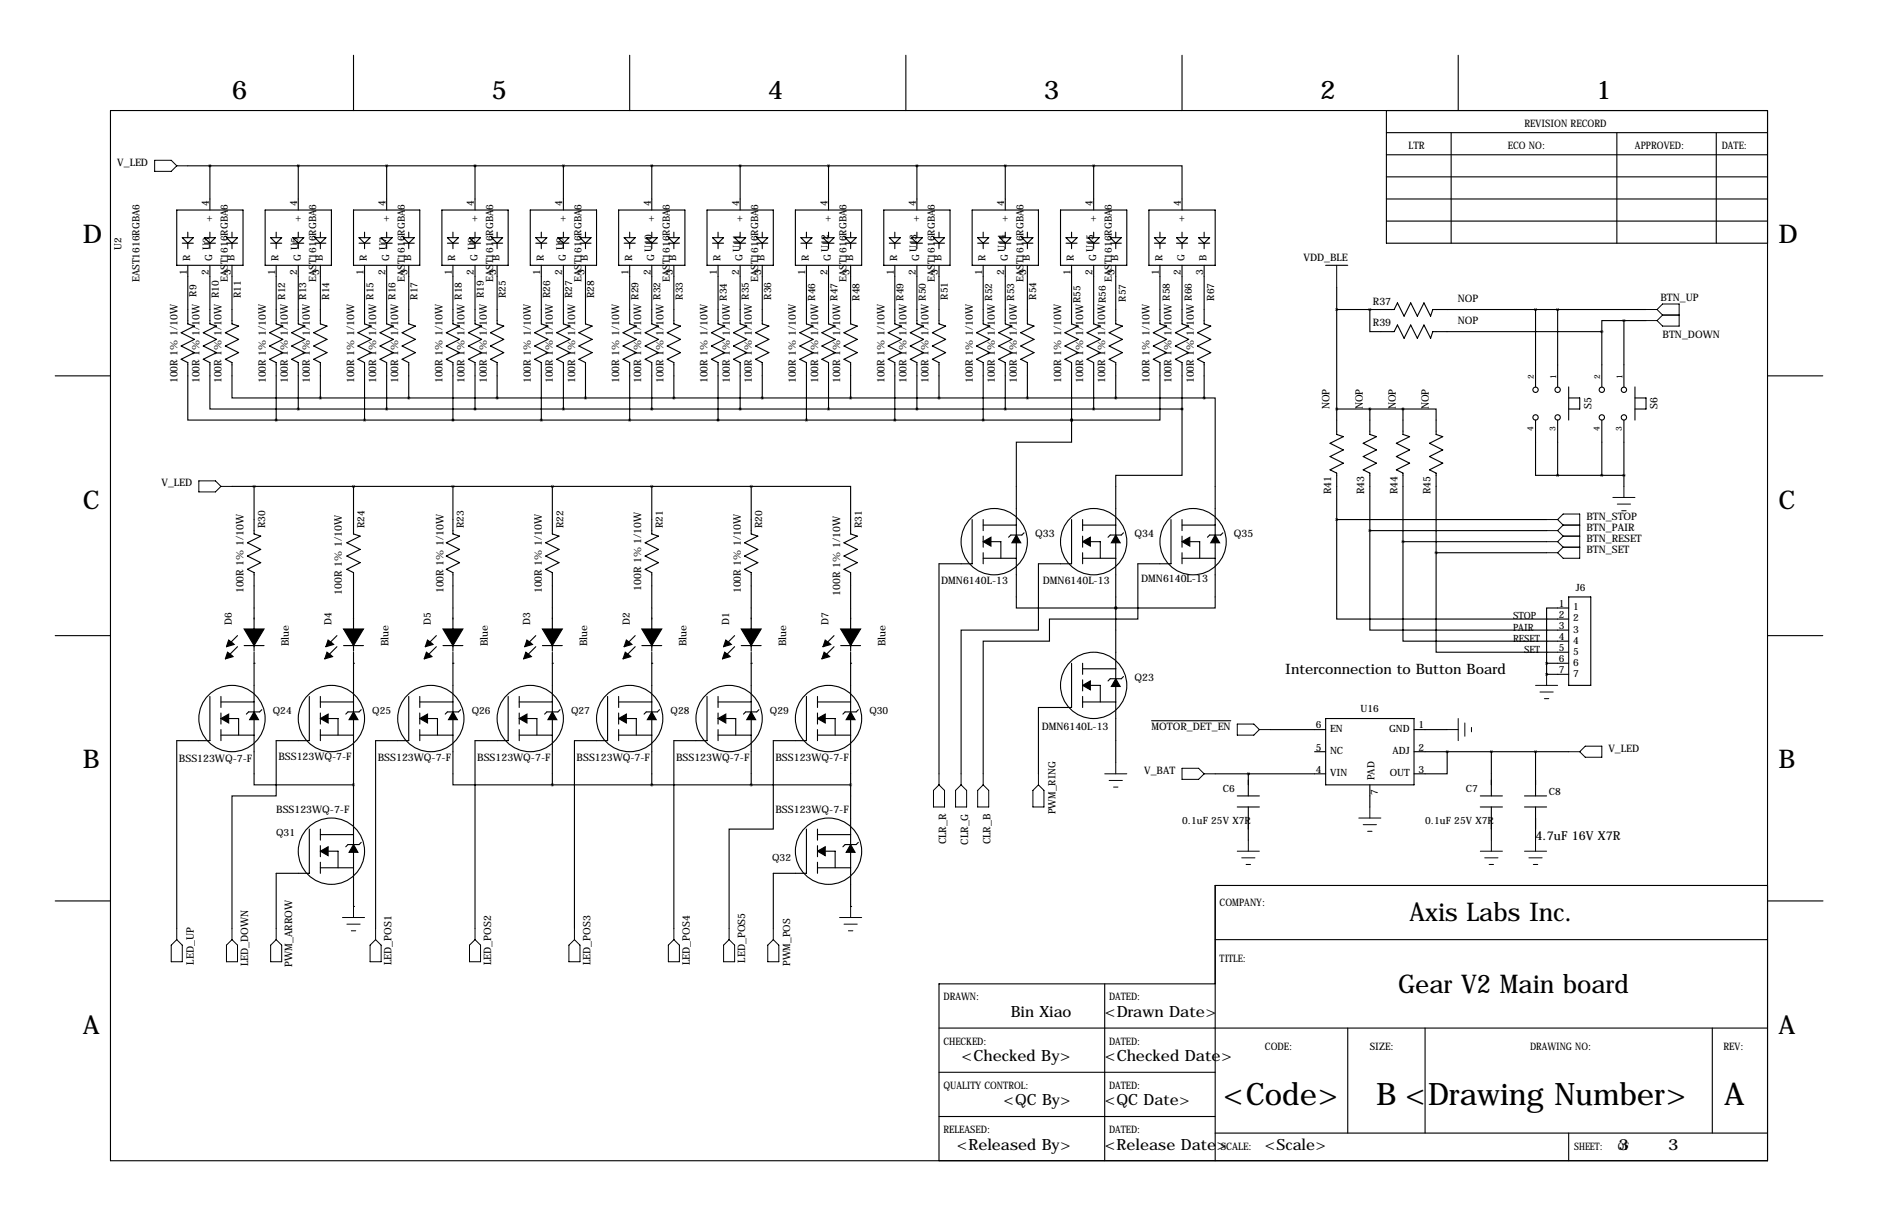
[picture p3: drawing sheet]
<svg xmlns="http://www.w3.org/2000/svg" width="432mm" height="279mm" viewBox="0 0 432 279" stroke-linecap="round" stroke-linejoin="round" font-family="sans-serif">
<g fill="none" stroke="#000" stroke-width=".25">
<path d="M81.3 12.7v12.7M144.8 12.7v12.7M208.3 12.7v12.7M271.8 12.7v12.7M335.3 12.7v12.7M25.4 25.4h381v241.3h-381zM43.2 38.1h208.3M48.3 38.1v10.2M68.6 38.1v10.2M88.9 38.1v10.2M109.2 38.1v10.2M129.5 38.1v10.2"/>
<path d="M149.9 38.1v10.2M170.2 38.1v10.2M190.5 38.1v10.2M210.8 38.1v10.2M231.1 38.1v10.2M251.5 38.1h20.3v10.2M251.5 38.1v10.2M318.8 30.5h87.6M318.8 35.6h87.6M318.8 25.4v30.5h87.6M333.7 30.5v25.4M371.8 30.5v25.4"/>
<path d="M394.6 30.5v25.4M40.6 48.3h15.3v12.7h-15.3zM41.9 55.9h2.5M41.9 54.6h2.5l-1.2 1.3zM43.2 53.3v1.3M43.2 55.9v1.3M47 55.9h2.5M47 54.6h2.5l-1.2 1.3zM48.3 53.3v1.3M48.3 55.9v1.3M52.1 55.9h2.5M52.1 54.6h2.5l-1.3 1.3z"/>
<path d="M53.3 53.3v1.3M53.3 55.9v1.3M61 48.3h15.2v12.7h-15.2zM62.2 55.9h2.6M62.2 54.6h2.6l-1.3 1.3zM63.5 53.3v1.3M63.5 55.9v1.3M67.3 55.9h2.5M67.3 54.6h2.5l-1.2 1.3zM68.6 53.3v1.3M68.6 55.9v1.3M72.4 55.9h2.5"/>
<path d="M72.4 54.6h2.5l-1.2 1.3zM73.7 53.3v1.3M73.7 55.9v1.3M81.3 48.3h15.2v12.7h-15.2zM82.5 55.9h2.6M82.5 54.6h2.6l-1.3 1.3zM83.8 53.3v1.3M83.8 55.9v1.3M87.6 55.9h2.6M87.6 54.6h2.6l-1.3 1.3zM88.9 53.3v1.3M88.9 55.9v1.3"/>
<path d="M92.7 55.9h2.5M92.7 54.6h2.5l-1.2 1.3zM94 53.3v1.3M94 55.9v1.3M101.6 48.3h15.2v12.7h-15.2zM102.9 55.9h2.5M102.9 54.6h2.5l-1.3 1.3zM104.1 53.3v1.3M104.1 55.9v1.3M107.9 55.9h2.6M107.9 54.6h2.6l-1.3 1.3zM109.2 53.3v1.3"/>
<path d="M109.2 55.9v1.3M113 55.9h2.6M113 54.6h2.6l-1.3 1.3zM114.3 53.3v1.3M114.3 55.9v1.3M121.9 48.3h15.3v12.7h-15.3zM123.2 55.9h2.5M123.2 54.6h2.5l-1.2 1.3zM124.5 53.3v1.3M124.5 55.9v1.3M128.3 55.9h2.5M128.3 54.6h2.5l-1.3 1.3z"/>
<path d="M129.5 53.3v1.3M129.5 55.9v1.3M133.3 55.9h2.6M133.3 54.6h2.6l-1.3 1.3zM134.6 53.3v1.3M134.6 55.9v1.3M142.2 48.3h15.3v12.7h-15.3zM143.5 55.9h2.5M143.5 54.6h2.5l-1.2 1.3zM144.8 53.3v1.3M144.8 55.9v1.3M148.6 55.9h2.5"/>
<path d="M148.6 54.6h2.5l-1.2 1.3zM149.9 53.3v1.3M149.9 55.9v1.3M153.7 55.9h2.5M153.7 54.6h2.5l-1.3 1.3zM154.9 53.3v1.3M154.9 55.9v1.3M162.6 48.3h15.2v12.7h-15.2zM163.8 55.9h2.6M163.8 54.6h2.6l-1.3 1.3zM165.1 53.3v1.3M165.1 55.9v1.3"/>
<path d="M168.9 55.9h2.5M168.9 54.6h2.5l-1.2 1.3zM170.2 53.3v1.3M170.2 55.9v1.3M174 55.9h2.5M174 54.6h2.5l-1.2 1.3zM175.3 53.3v1.3M175.3 55.9v1.3M182.9 48.3h15.2v12.7h-15.2zM184.1 55.9h2.6M184.1 54.6h2.6l-1.3 1.3zM185.4 53.3v1.3"/>
<path d="M185.4 55.9v1.3M189.2 55.9h2.6M189.2 54.6h2.6l-1.3 1.3zM190.5 53.3v1.3M190.5 55.9v1.3M194.3 55.9h2.5M194.3 54.6h2.5l-1.2 1.3zM195.6 53.3v1.3M195.6 55.9v1.3M203.2 48.3h15.2v12.7h-15.2zM204.5 55.9h2.5M204.5 54.6h2.5l-1.3 1.3z"/>
<path d="M205.7 53.3v1.3M205.7 55.9v1.3M209.5 55.9h2.6M209.5 54.6h2.6l-1.3 1.3zM210.8 53.3v1.3M210.8 55.9v1.3M214.6 55.9h2.6M214.6 54.6h2.6l-1.3 1.3zM215.9 53.3v1.3M215.9 55.9v1.3M223.5 48.3h15.3v12.7h-15.3zM224.8 55.9h2.5"/>
<path d="M224.8 54.6h2.5l-1.2 1.3zM226.1 53.3v1.3M226.1 55.9v1.3M229.9 55.9h2.5M229.9 54.6h2.5l-1.3 1.3zM231.1 53.3v1.3M231.1 55.9v1.3M234.9 55.9h2.6M234.9 54.6h2.6l-1.3 1.3zM236.2 53.3v1.3M236.2 55.9v1.3M243.8 48.3h15.3v12.7h-15.3z"/>
<path d="M245.1 55.9h2.5M245.1 54.6h2.5l-1.2 1.3zM246.4 53.3v1.3M246.4 55.9v1.3M250.2 55.9h2.5M250.2 54.6h2.5l-1.2 1.3zM251.5 53.3v1.3M251.5 55.9v1.3M255.3 55.9h2.5M255.3 54.6h2.5l-1.3 1.3zM256.5 53.3v1.3M256.5 55.9v1.3"/>
<path d="M264.2 48.3h15.2v12.7h-15.2zM265.4 55.9h2.6M265.4 54.6h2.6l-1.3 1.3zM266.7 53.3v1.3M266.7 55.9v1.3M270.5 55.9h2.5M270.5 54.6h2.5l-1.2 1.3zM271.8 53.3v1.3M271.8 55.9v1.3M275.6 55.9h2.5M275.6 54.6h2.5l-1.2 1.3zM276.9 53.3v1.3"/>
<path d="M276.9 55.9v1.3M318.8 45.7h87.6M318.8 50.8h87.6M318.8 40.6h87.6M43.2 61v13.4l1.5 .5-3 1.6 3 1.5-3 1.5 3 1.5-3 1.5 1.5 .8v13.2h20.3M48.3 61v13.4l1.5 .5-3.1 1.6 3.1 1.5-3.1 1.5 3.1 1.5-3.1 1.5 1.6 .8v10.7h20.3M53.3 61v13.4l1.6 .5-3.1 1.6 3.1 1.5-3.1 1.5 3.1 1.5-3.1 1.5 1.5 .8v8.1h20.4M63.5 61v13.4l1.5 .5-3 1.6 3 1.5-3 1.5 3 1.5-3 1.5 1.5 .8v13.2M68.6 61v13.4l1.5 .5-3 1.6 3 1.5-3 1.5 3 1.5-3 1.5 1.5 .8v10.7M73.7 61v13.4l1.5 .5-3.1 1.6 3.1 1.5-3.1 1.5 3.1 1.5-3.1 1.5 1.6 .8v8.1M83.8 61v13.4l1.5 .5-3 1.6 3 1.5-3 1.5 3 1.5-3 1.5 1.5 .8v13.2M88.9 61v13.4l1.5 .5-3 1.6 3 1.5-3 1.5 3 1.5-3 1.5 1.5 .8v10.7"/>
<path d="M94 61v13.4l1.5 .5-3 1.6 3 1.5-3 1.5 3 1.5-3 1.5 1.5 .8v8.1M104.1 61v13.4l1.6 .5-3.1 1.6 3.1 1.5-3.1 1.5 3.1 1.5-3.1 1.5 1.5 .8v13.2M109.2 61v13.4l1.5 .5-3 1.6 3 1.5-3 1.5 3 1.5-3 1.5 1.5 .8v10.7M114.3 61v13.4l1.5 .5-3 1.6 3 1.5-3 1.5 3 1.5-3 1.5 1.5 .8v8.1M124.5 61v13.4l1.5 .5-3.1 1.6 3.1 1.5-3.1 1.5 3.1 1.5-3.1 1.5 1.6 .8v13.2M129.5 61v13.4l1.6 .5-3.1 1.6 3.1 1.5-3.1 1.5 3.1 1.5-3.1 1.5 1.5 .8v10.7M134.6 61v13.4l1.5 .5-3 1.6 3 1.5-3 1.5 3 1.5-3 1.5 1.5 .8v8.1M144.8 61v13.4l1.5 .5-3 1.6 3 1.5-3 1.5 3 1.5-3 1.5 1.5 .8v13.2M149.9 61v13.4l1.5 .5-3.1 1.6 3.1 1.5-3.1 1.5 3.1 1.5-3.1 1.5 1.6 .8v10.7M154.9 61v13.4l1.6 .5-3.1 1.6 3.1 1.5-3.1 1.5 3.1 1.5-3.1 1.5 1.5 .8v8.1M165.1 61v13.4l1.5 .5-3 1.6 3 1.5-3 1.5 3 1.5-3 1.5 1.5 .8v13.2M170.2 61v13.4l1.5 .5-3 1.6 3 1.5-3 1.5 3 1.5-3 1.5 1.5 .8v10.7"/>
<path d="M175.3 61v13.4l1.5 .5-3.1 1.6 3.1 1.5-3.1 1.5 3.1 1.5-3.1 1.5 1.6 .8v8.1M185.4 61v13.4l1.5 .5-3 1.6 3 1.5-3 1.5 3 1.5-3 1.5 1.5 .8v13.2M190.5 61v13.4l1.5 .5-3 1.6 3 1.5-3 1.5 3 1.5-3 1.5 1.5 .8v10.7M195.6 61v13.4l1.5 .5-3 1.6 3 1.5-3 1.5 3 1.5-3 1.5 1.5 .8v8.1M205.7 61v13.4l1.6 .5-3.1 1.6 3.1 1.5-3.1 1.5 3.1 1.5-3.1 1.5 1.5 .8v13.2M210.8 61v13.4l1.5 .5-3 1.6 3 1.5-3 1.5 3 1.5-3 1.5 1.5 .8v10.7M215.9 61v13.4l1.5 .5-3 1.6 3 1.5-3 1.5 3 1.5-3 1.5 1.5 .8v8.1M226.1 61v13.4l1.5 .5-3.1 1.6 3.1 1.5-3.1 1.5 3.1 1.5-3.1 1.5 1.6 .8v13.2M231.1 61v13.4l1.6 .5-3.1 1.6 3.1 1.5-3.1 1.5 3.1 1.5-3.1 1.5 1.5 .8v10.7M236.2 61v13.4l1.5 .5-3 1.6 3 1.5-3 1.5 3 1.5-3 1.5 1.5 .8v8.1M246.4 61v13.4l1.5 .5-3 1.6 3 1.5-3 1.5 3 1.5-3 1.5 1.5 .8v13.2M251.5 61v13.4l1.5 .5-3.1 1.6 3.1 1.5-3.1 1.5 3.1 1.5-3.1 1.5 1.6 .8v10.7"/>
<path d="M256.5 61v13.4l1.6 .5-3.1 1.6 3.1 1.5-3.1 1.5 3.1 1.5-3.1 1.5 1.5 .8v8.1M266.7 61v13.4l1.5 .5-3 1.6 3 1.5-3 1.5 3 1.5-3 1.5 1.5 .8v13.2h-20.3M271.8 61v13.4l1.5 .5-3 1.6 3 1.5-3 1.5 3 1.5-3 1.5 1.5 .8v10.7M276.9 61v13.4l1.5 .5-3.1 1.6 3.1 1.5-3.1 1.5 3.1 1.5-3.1 1.5 1.6 .8v8.1M304.8 61h5.1M307.3 71.1h13.2l.8-1.5 1.5 3 1.6-3 1.5 3 1.5-3 1.5 3 .5-1.5h49.1M307.3 66v33.8l1.6 .5-3.1 1.6 3.1 1.5-3.1 1.5 3.1 1.5-3.1 1.5 1.5 .8v10.7M315 71.1v5.1h5.5l.8-1.5 1.5 3 1.6-3 1.5 3 1.5-3 1.5 3 .5-1.5h38.9M353.1 71.1v17.8M358.1 71.1v17.8M368.3 76.2v12.7M373.4 73.7h-5.1v2.5"/>
<path d="M373.4 73.7v15.2M373.4 73.7h5.1M12.7 86.4h12.7M63.5 96.5h182.9M68.6 94h203.2M73.7 91.4h203.2M246.4 96.5v5.1h-12.7v38.1h22.8M246.4 96.5h.1M271.8 94v15.2h-15.3v66.1M276.9 91.4h2.5v48.3h-22.9M307.3 94h15.3M315 94v5.8l1.5 .5-3.1 1.6 3.1 1.5-3.1 1.5 3.1 1.5-3.1 1.5 1.6 .8v13.2"/>
<path d="M322.6 94h7.6v5.8l1.5 .5-3 1.6 3 1.5-3 1.5 3 1.5-3 1.5 1.5 .8v18.3M322.6 94v5.8l1.5 .5-3 1.6 3 1.5-3 1.5 3 1.5-3 1.5 1.5 .8v15.8M353.1 96.5v12.7h5M358.1 96.5v12.7M360.7 88.9v7.6M360.7 91.4h2.5v2.6h-2.5M368.3 96.5v12.7M373.4 96.5v15.3M375.9 91.4h2.6v2.6h-2.6M375.9 88.9v7.6M406.4 86.4h12.7M53.3 111.8h119.4"/>
<path d="M58.4 111.8v10.9l1.5 .5-3 1.5 3 1.5-3 1.6 3 1.5-3 1.5 1.5 .8v18M81.3 111.8v10.9l1.5 .5-3 1.5 3 1.5-3 1.6 3 1.5-3 1.5 1.5 .8v18M104.1 111.8v10.9l1.6 .5-3.1 1.5 3.1 1.5-3.1 1.6 3.1 1.5-3.1 1.5 1.5 .8v18M127 111.8v10.9l1.5 .5-3 1.5 3 1.5-3 1.6 3 1.5-3 1.5 1.5 .8v18M149.9 111.8v10.9l1.5 .5-3.1 1.5 3.1 1.5-3.1 1.6 3.1 1.5-3.1 1.5 1.6 .8v18M172.7 111.8h22.9v10.9l1.5 .5-3 1.5 3 1.5-3 1.6 3 1.5-3 1.5 1.5 .8v18M172.7 111.8v10.9l1.5 .5-3 1.5 3 1.5-3 1.6 3 1.5-3 1.5 1.5 .8v18M223.5 119.4v10.1h-7.6v48.3M226.1 119.4v2.5M246.4 119.4v10.1h-7.6v15.3h-17.8v33M248.9 119.4v2.5M269.2 119.4v10.1h-7.6v12.7h-20.3v5.1h-15.2v30.5"/>
<path d="M271.8 119.4v2.5M307.3 119.4v22.8h53.4M307.3 119.4h48.3M358.1 109.2h15.3M226.1 123.2v2.5M226.1 127v2.5M226.1 128.3h7.6M226.1 120.7h7.6M227.8 124.5h2.3v3.8M235.5 122.4l-.6 .5h-2.5l-.5 .5M248.9 123.2v2.5M248.9 127v2.5"/>
<path d="M248.9 128.3h7.6M248.9 120.7h7.6M250.7 124.5h2.3v3.8M256.5 139.7h.1M258.3 122.4l-.5 .5h-2.5l-.5 .5M271.8 123.2v2.5M271.8 127v2.5M271.8 128.3h7.6M271.8 120.7h7.6M273.6 124.5h2.2v3.8M281.2 122.4l-.5 .5h-2.6l-.5 .5M315 121.9v22.9h45.7"/>
<path d="M315 121.9h40.6M322.6 124.5v22.8h38.1M322.6 124.5h33M330.2 127v22.9h30.5M330.2 127h25.4M360.7 139.7h-5.1v12.7M360.7 137.2h5.1v20.3h-5.1zM12.7 146h12.7M54.6 146l-2.5 2.6M54.6 148.6l-2.5 2.5M56.1 148.3h4.6M58.4 149.9v30.4h22.9"/>
<path d="M58.4 152.4h.1M77.5 146l-2.6 2.6M77.5 148.6l-2.6 2.5M79 148.3h4.6M81.3 152.4h.1M81.3 149.9v58.4M100.3 146l-2.5 2.6M100.3 148.6l-2.5 2.5M101.9 148.3h4.5M104.1 149.9v30.4h22.9M104.1 152.4h.1M123.2 146l-2.6 2.6"/>
<path d="M123.2 148.6l-2.6 2.5M124.7 148.3h4.6M127 152.4h.1M127 149.9v30.4M146 146l-2.5 2.6M146 148.6l-2.5 2.5M147.6 148.3h4.5M149.9 152.4h.1M149.9 149.9v30.4M168.9 146l-2.5 2.6M168.9 148.6l-2.5 2.5M170.4 148.3h4.6"/>
<path d="M172.7 152.4h.1M172.7 149.9v30.4M191.8 146l-2.6 2.6M191.8 148.6l-2.6 2.5M193.3 148.3h4.6M195.6 152.4h.1M195.6 149.9v58.4M246.4 152.4v10.2h-7.6v15.2M248.9 152.4v2.5M248.9 156.2v2.6M248.9 153.7h7.6M250.7 157.5h2.3v3.8"/>
<path d="M258.3 155.4l-.5 .6h-2.5l-.5 .5M355.6 154.9h.1M355.6 152.4h5.1M355.6 154.9h5.1M355.6 152.4v2.5M406.4 146h12.7M48.3 160v10.2h-7.7v43.2M50.8 161.3h7.6M50.8 160v2.6M50.8 163.8v2.6M50.8 167.6v2.6M50.8 168.9h7.6"/>
<path d="M52.6 165.1h2.3v3.8M60.2 163.1l-.5 .5h-2.6l-.5 .5M71.1 160v10.2h-7.6v12.7h-10.2v30.5M73.7 161.3h7.6M73.7 168.9h7.6M73.7 160v2.6M73.7 163.8v2.6M73.7 167.6v2.6M75.4 165.1h2.3v3.8M83.1 163.1l-.6 .5h-2.5l-.5 .5M94 160v10.2h-7.6v43.2M96.5 161.3h7.6"/>
<path d="M96.5 168.9h7.6M96.5 160v2.6M96.5 163.8v2.6M96.5 167.6v2.6M98.3 165.1h2.3v3.8M105.9 163.1l-.5 .5h-2.5l-.5 .5M116.8 160v10.2h-7.6v43.2M119.4 161.3h7.6M119.4 168.9h7.6M119.4 160v2.6M119.4 163.8v2.6M119.4 167.6v2.6"/>
<path d="M121.2 165.1h2.2v3.8M128.8 163.1l-.5 .5h-2.6l-.5 .5M139.7 160v10.2h-7.6v43.2M142.2 161.3h7.7M142.2 168.9h7.7M142.2 160v2.6M142.2 163.8v2.6M142.2 167.6v2.6M144 165.1h2.3v3.8M151.6 163.1l-.5 .5h-2.5l-.5 .5M162.6 160v10.2h-7.7v43.2M165.1 161.3h7.6"/>
<path d="M165.1 168.9h7.6M165.1 160v2.6M165.1 163.8v2.6M165.1 167.6v2.6M166.9 165.1h2.3v3.8M174.5 163.1l-.5 .5h-2.6l-.5 .5M185.4 160v10.2h-7.6v20.3h-10.2v22.9M188 161.3h7.6M188 168.9h7.6M188 160v2.6M188 163.8v2.6M188 167.6v2.6"/>
<path d="M189.7 165.1h2.3v3.8M197.4 163.1l-.6 .5h-2.5l-.5 .5M248.9 160v2.6M248.9 161.3h7.6M264.8 165.6h18.2M279.4 177.8h25.4M287 177.8h.1M287 177.8v5.1M292.1 167.6h12.7M302.3 172.7h2.5M304.8 165.1h20.3v15.2h-20.3zM325.1 167.6h7.6"/>
<path d="M325.1 172.7h35.6M332.7 172.7v5.1h-7.6M342.9 172.7v10.2M353.1 172.7v10.2M71.1 190.5v10.2h-7.6v12.7M73.7 190.5v2.5M73.7 194.3v2.5M73.7 198.1v2.6M73.7 199.4h7.6M73.7 191.8h7.6M75.4 195.6h2.3v3.8M83.1 193.5l-.6 .6h-2.5l-.5 .5"/>
<path d="M127 180.3h68.6M185.4 190.5v10.2h-7.6v12.7M188 190.5v2.5M188 194.3v2.5M188 198.1v2.6M188 199.4h7.6M188 191.8h7.6M189.7 195.6h2.3v3.8M197.4 193.5l-.6 .6h-2.5l-.5 .5M284.5 182.9h5.1M284.5 185.4h5.1M287 185.4v7.6"/>
<path d="M315 180.3v5.1M340.4 182.9h5M340.4 185.4h5M342.9 185.4v7.6M350.5 182.9h5.1M350.5 185.4h5.1M353.1 185.4v7.6M12.7 207h12.7M81.3 208.3h.1M195.6 208.3h.1M279.4 215.9h127M406.4 203.5h-127v63.2"/>
<path d="M406.5 207h12.7M215.9 236.2h190.5M254 226.1v40.6M279.4 226.1h-63.5v40.6M309.9 236.2v24.1M327.7 236.2v24.1M393.7 236.2v24.1M215.9 246.4h63.5M215.9 256.5h63.5M279.4 260.3h127M360.7 260.3v6.4"/>
<circle cx="353.1" cy="95.9" r=".61"/>
<circle cx="353.1" cy="89.6" r=".61"/>
<circle cx="358.1" cy="95.9" r=".61"/>
<circle cx="358.1" cy="89.6" r=".61"/>
<circle cx="368.3" cy="95.9" r=".61"/>
<circle cx="368.3" cy="89.6" r=".61"/>
<circle cx="373.4" cy="95.9" r=".61"/>
<circle cx="373.4" cy="89.6" r=".61"/>
<circle cx="228.6" cy="124.5" r="7.6"/>
<circle cx="251.5" cy="124.5" r="7.6"/>
<circle cx="274.3" cy="124.5" r="7.6"/>
<circle cx="251.5" cy="157.5" r="7.6"/>
<circle cx="53.3" cy="165.1" r="7.6"/>
<circle cx="76.2" cy="165.1" r="7.6"/>
<circle cx="99.1" cy="165.1" r="7.6"/>
<circle cx="121.9" cy="165.1" r="7.6"/>
<circle cx="144.8" cy="165.1" r="7.6"/>
<circle cx="167.6" cy="165.1" r="7.6"/>
<circle cx="190.5" cy="165.1" r="7.6"/>
<circle cx="76.2" cy="195.6" r="7.6"/>
<circle cx="190.5" cy="195.6" r="7.6"/>
</g>
<g fill="#000" stroke="#000" stroke-width=".25">
<path d="M226.1 124.5l1.7-1.1v2.1zM233.7 122.9l1 1.8h-2zM248.9 124.5l1.8-1.1v2.1zM256.5 122.9l1.1 1.8h-2.1zM271.8 124.5l1.8-1.1v2.1zM279.4 122.9l1 1.8h-2zM52.3 149.9l1.3 1-1.8 .5zM52.6 147.1l1.2 1-1.7 .5zM58.4 144.5h2.3l-2.3 3.8zM56.1 144.5h2.3v3.8zM75.2 149.9l1.3 1-1.8 .5zM75.4 147.1l1.3 1-1.8 .5z"/>
<path d="M81.3 144.5h2.3l-2.3 3.8zM79 144.5h2.3v3.8zM98 149.9l1.3 1-1.8 .5zM98.3 147.1l1.3 1-1.8 .5zM104.1 144.5h2.3l-2.3 3.8zM101.9 144.5h2.2v3.8zM120.9 149.9l1.3 1-1.8 .5zM121.2 147.1l1.2 1-1.8 .5zM127 144.5h2.3l-2.3 3.8zM124.7 144.5h2.3v3.8zM143.8 149.9l1.2 1-1.7 .5zM144 147.1l1.3 1-1.8 .5z"/>
<path d="M149.9 144.5h2.2l-2.2 3.8zM147.6 144.5h2.3v3.8zM166.6 149.9l1.3 1-1.8 .5zM166.9 147.1l1.2 1-1.7 .5zM172.7 144.5h2.3l-2.3 3.8zM170.4 144.5h2.3v3.8zM189.5 149.9l1.3 1-1.8 .5zM189.7 147.1l1.3 1-1.8 .5zM195.6 144.5h2.3l-2.3 3.8zM193.3 144.5h2.3v3.8zM248.9 157.5l1.8-1v2zM256.5 156l1.1 1.7h-2.1z"/>
<path d="M50.8 165.1l1.8-1v2zM58.4 163.6l1 1.8h-2zM73.7 165.1l1.7-1v2zM81.3 163.6l1 1.8h-2zM96.5 165.1l1.8-1v2zM104.1 163.6l1.1 1.8h-2.1zM119.4 165.1l1.8-1v2zM127 163.6l1 1.8h-2zM142.2 165.1l1.8-1v2zM149.9 163.6l1 1.8h-2.1zM165.1 165.1l1.8-1v2zM172.7 163.6l1 1.8h-2z"/>
<path d="M188 165.1l1.7-1v2zM195.6 163.6l1 1.8h-2zM73.7 195.6l1.7-1v2zM81.3 194.1l1 1.7h-2zM188 195.6l1.7-1v2zM195.6 194.1l1 1.7h-2z"/>
</g>
<g fill="none" stroke="#000" stroke-width=".23">
<path d="M35.6 36.8h3.8l1.2 1.3-1.2 1.3h-3.8zM40.6 38.1h2.6M307.3 61v5M378.5 73.7h2.5M378.5 71.1h2.5M381 71.1l1.3-1.3h3.8v5.1h-3.8l-1.3-1.2M381 71.1l1.3 1.3M382.3 72.4h3.8M382.3 72.4l-1.3 1.3M45.7 110.5h3.8l1.3 1.3-1.3 1.2h-3.8zM50.8 111.8h2.5M355.6 119.4h2.5"/>
<path d="M358.1 119.4l1.3 1.3M358.1 119.4l1.3-1.3h3.8v10.2h-3.8l-1.3-1.3M370.8 114.3h5.1M371.9 115.8h3M372.9 117.3h1M373.4 111.8v2.5M355.6 121.9h2.5M355.6 124.5h2.5M355.6 127h2.5M358.1 121.9l1.3 1.3M358.1 124.5l1.3 1.2M359.4 120.7h3.8"/>
<path d="M359.4 123.2h3.8M359.4 120.7l-1.3 1.2M359.4 125.7h3.8M359.4 123.2l-1.3 1.3M359.4 125.7l-1.3 1.3M353.1 157.5h5M354.1 159h3M355.6 154.9v2.6M215.9 177.8v2.5M221 177.8v2.5M226.1 177.8v2.5M238.8 177.8v2.5"/>
<path d="M254 177.8h5.1M255 179.3h3.1M256.5 175.3v2.5M271.8 176.5h3.8l1.3 1.3-1.3 1.3h-3.8zM276.9 177.8h2.5M284.5 166.4h3.8l1.3 1.2-1.3 1.3h-3.8zM289.6 167.6h2.5M332.7 167.6h2.6M335.3 165.1v5.1M336.8 166.1v3.1M338.3 167.1v1M355.1 160.5h1"/>
<path d="M360.7 172.7h2.5M364.5 171.4h3.8v2.6h-3.8l-1.3-1.3zM214.6 181.6l1.3-1.3 1.3 1.3v3.8h-2.6zM219.7 181.6l1.3-1.3 1.2 1.3v3.8h-2.5zM224.8 181.6l1.3-1.3 1.2 1.3v3.8h-2.5zM237.5 181.6l1.3-1.3 1.2 1.3v3.8h-2.5zM256 180.8h1M284.5 195.6h5.1M285.5 197.1h3M286.5 198.6h1M287 193v2.6M312.4 188h5.1"/>
<path d="M313.4 189.5h3.1M314.5 191h1M315 185.4v2.6M340.4 195.6h5M341.4 197.1h3M342.4 198.6h1M342.9 193v2.6M350.5 195.6h5.1M351.5 197.1h3.1M352.6 198.6h1M353.1 193v2.6M40.6 213.4v2.5"/>
<path d="M40.6 215.9l1.3 1.3v3.8h-2.5v-3.8zM53.3 215.9l1.3 1.3v3.8h-2.5v-3.8zM53.3 213.4v2.5M62.2 217.2l1.3-1.3 1.3 1.3v3.8h-2.6zM63.5 213.4v2.5M78.7 210.8h5.1M79.8 212.3h3M80.8 213.9h1M81.3 208.3v2.5M85.1 217.2l1.3-1.3 1.2 1.3v3.8h-2.5zM86.4 213.4v2.5M107.9 217.2l1.3-1.3 1.3 1.3v3.8h-2.6z"/>
<path d="M109.2 213.4v2.5M130.8 217.2l1.3-1.3 1.2 1.3v3.8h-2.5zM132.1 213.4v2.5M153.7 217.2l1.2-1.3 1.3 1.3v3.8h-2.5zM154.9 213.4v2.5M166.4 217.2l1.2-1.3 1.3 1.3v3.8h-2.5zM167.6 213.4v2.5M176.5 217.2l1.3-1.3 1.3 1.3v3.8h-2.6zM177.8 213.4v2.5M193 210.8h5.1M194.1 212.3h3M195.1 213.9h1"/>
<path d="M195.6 208.3v2.5"/>
</g>
<path d="M149.8 180.3a.05 .05 0 0 0 .1 0 .05 .05 0 0 0-.1 0zM358.1 71.1a.05 .05 0 0 0 .1 0 .05 .05 0 0 0-.1 0zM314.9 71.1a.05 .05 0 0 0 .1 0 .05 .05 0 0 0-.1 0zM314.9 94a.05 .05 0 0 0 .1 0 .05 .05 0 0 0-.1 0zM307.3 94a.05 .05 0 0 0 .1 0 .05 .05 0 0 0-.1 0zM307.3 71.1a.05 .05 0 0 0 .1 0 .05 .05 0 0 0-.1 0zM104.1 111.8a.05 .05 0 0 0 .1 0 .05 .05 0 0 0-.1 0zM149.8 111.8a.05 .05 0 0 0 .1 0 .05 .05 0 0 0-.1 0zM256.5 139.7a.05 .05 0 0 0 .1 0 .05 .05 0 0 0-.1 0zM256.5 139.7a.05 .05 0 0 0 .1 0 .05 .05 0 0 0-.1 0zM256.5 91.4a.05 .05 0 0 0 .1 0 .05 .05 0 0 0-.1 0zM175.2 91.4a.05 .05 0 0 0 .1 0 .05 .05 0 0 0-.1 0zM154.9 91.4a.05 .05 0 0 0 .1 0 .05 .05 0 0 0-.1 0zM73.6 91.4a.05 .05 0 0 0 .1 0 .05 .05 0 0 0-.1 0zM276.8 91.4a.05 .05 0 0 0 .1 0 .05 .05 0 0 0-.1 0zM231.1 94a.05 .05 0 0 0 .1 0 .05 .05 0 0 0-.1 0zM149.8 94a.05 .05 0 0 0 .1 0 .05 .05 0 0 0-.1 0zM129.5 94a.05 .05 0 0 0 .1 0 .05 .05 0 0 0-.1 0zM251.4 94a.05 .05 0 0 0 .1 0 .05 .05 0 0 0-.1 0zM226 96.5a.05 .05 0 0 0 .1 0 .05 .05 0 0 0-.1 0zM205.7 96.5a.05 .05 0 0 0 .1 0 .05 .05 0 0 0-.1 0zM124.4 96.5a.05 .05 0 0 0 .1 0 .05 .05 0 0 0-.1 0zM104.1 96.5a.05 .05 0 0 0 .1 0 .05 .05 0 0 0-.1 0zM314.9 121.9a.05 .05 0 0 0 .1 0 .05 .05 0 0 0-.1 0zM307.3 119.4a.05 .05 0 0 0 .1 0 .05 .05 0 0 0-.1 0zM358.1 109.2a.05 .05 0 0 0 .1 0 .05 .05 0 0 0-.1 0zM353 71.1a.05 .05 0 0 0 .1 0 .05 .05 0 0 0-.1 0zM129.5 38.1a.05 .05 0 0 0 .1 0 .05 .05 0 0 0-.1 0zM149.8 38.1a.05 .05 0 0 0 .1 0 .05 .05 0 0 0-.1 0zM231.1 38.1a.05 .05 0 0 0 .1 0 .05 .05 0 0 0-.1 0zM251.4 38.1a.05 .05 0 0 0 .1 0 .05 .05 0 0 0-.1 0zM332.7 172.7a.05 .05 0 0 0 .1 0 .05 .05 0 0 0-.1 0zM353 172.7a.05 .05 0 0 0 .1 0 .05 .05 0 0 0-.1 0zM48.2 38.1a.05 .05 0 0 0 .1 0 .05 .05 0 0 0-.1 0z" fill="#000" stroke="#000" stroke-width=".63"/>
<g font-size="7.1">
<text x="281.2" y="254">&lt;Code&gt;</text>
<text x="316.4" y="254">B &lt;Drawing Number&gt;</text>
<text x="396.4" y="254">A</text>
</g>
<g font-size="5.9">
<text x="53.3" y="22.9">6</text>
<text x="113" y="22.9">5</text>
<text x="176.5" y="22.9">4</text>
<text x="240" y="22.9">3</text>
<text x="303.5" y="22.9">2</text>
<text x="367" y="22.9">1</text>
<text x="19" y="55.9">D</text>
<text x="408.9" y="55.9">D</text>
<text x="19" y="116.8">C</text>
<text x="408.9" y="116.8">C</text>
<text x="19" y="176.5">B</text>
<text x="408.9" y="176.5">B</text>
<text x="324.1" y="211.6">Axis Labs Inc.</text>
<text x="321.5" y="228.1">Gear V2 Main board</text>
<text x="19" y="237.5">A</text>
<text x="408.9" y="237.5">A</text>
</g>
<g font-size="3.6">
<text x="232.4" y="233.7">Bin Xiao</text>
<text x="254" y="233.7">&lt;Drawn Date&gt;</text>
<text x="221.1" y="243.8">&lt;Checked By&gt;</text>
<text x="254" y="243.8">&lt;Checked Date&gt;</text>
<text x="230.7" y="254">&lt;QC By&gt;</text>
<text x="254" y="254">&lt;QC Date&gt;</text>
<text x="220" y="264.1">&lt;Released By&gt;</text>
<text x="254" y="264.1">&lt;Release Date&gt;</text>
<text x="290.8" y="264.1">&lt;Scale&gt;</text>
<text x="372.1" y="264.1">3</text>
<text x="383.5" y="264.1">3</text>
</g>
<text font-size="3.3" x="295.5" y="154.8">Interconnection to Button Board</text>
<text font-size="2.8" x="353.1" y="193">4.7uF 16V X7R</text>
<g font-size="2.4">
<text x="350.5" y="29.2">REVISION RECORD</text>
<text x="323.8" y="34.3">LTR</text>
<text x="346.7" y="34.3">ECO NO:</text>
<text x="375.9" y="34.3">APPROVED:</text>
<text x="395.9" y="34.3">DATE:</text>
<text x="27" y="38.1">V_LED</text>
<text x="299.7" y="59.9">VDD_BLE</text>
<text x="315.7" y="70.1">R37</text>
<text x="335.2" y="69.5">NOP</text>
<text x="381.8" y="69.1">BTN_UP</text>
<text x="315.7" y="74.9">R39</text>
<text x="335.2" y="74.6">NOP</text>
<text x="382.3" y="77.7">BTN_DOWN</text>
<text x="40.8" y="88.1" transform="rotate(-90 40.8 88.1)">100R 1% 1/10W</text>
<text x="45.9" y="88.1" transform="rotate(-90 45.9 88.1)">100R 1% 1/10W</text>
<text x="50.9" y="88.1" transform="rotate(-90 50.9 88.1)">100R 1% 1/10W</text>
<text x="61.1" y="88.1" transform="rotate(-90 61.1 88.1)">100R 1% 1/10W</text>
<text x="66.2" y="88.1" transform="rotate(-90 66.2 88.1)">100R 1% 1/10W</text>
<text x="71.3" y="88.1" transform="rotate(-90 71.3 88.1)">100R 1% 1/10W</text>
<text x="81.4" y="88.1" transform="rotate(-90 81.4 88.1)">100R 1% 1/10W</text>
<text x="86.5" y="88.1" transform="rotate(-90 86.5 88.1)">100R 1% 1/10W</text>
<text x="91.6" y="88.1" transform="rotate(-90 91.6 88.1)">100R 1% 1/10W</text>
<text x="101.7" y="88.1" transform="rotate(-90 101.7 88.1)">100R 1% 1/10W</text>
<text x="106.8" y="88.1" transform="rotate(-90 106.8 88.1)">100R 1% 1/10W</text>
<text x="111.9" y="88.1" transform="rotate(-90 111.9 88.1)">100R 1% 1/10W</text>
<text x="122.1" y="88.1" transform="rotate(-90 122.1 88.1)">100R 1% 1/10W</text>
<text x="127.1" y="88.1" transform="rotate(-90 127.1 88.1)">100R 1% 1/10W</text>
<text x="132.2" y="88.1" transform="rotate(-90 132.2 88.1)">100R 1% 1/10W</text>
<text x="142.4" y="88.1" transform="rotate(-90 142.4 88.1)">100R 1% 1/10W</text>
<text x="147.5" y="88.1" transform="rotate(-90 147.5 88.1)">100R 1% 1/10W</text>
<text x="152.5" y="88.1" transform="rotate(-90 152.5 88.1)">100R 1% 1/10W</text>
<text x="162.7" y="88.1" transform="rotate(-90 162.7 88.1)">100R 1% 1/10W</text>
<text x="167.8" y="88.1" transform="rotate(-90 167.8 88.1)">100R 1% 1/10W</text>
<text x="172.9" y="88.1" transform="rotate(-90 172.9 88.1)">100R 1% 1/10W</text>
<text x="183" y="88.1" transform="rotate(-90 183 88.1)">100R 1% 1/10W</text>
<text x="188.1" y="88.1" transform="rotate(-90 188.1 88.1)">100R 1% 1/10W</text>
<text x="193.2" y="88.1" transform="rotate(-90 193.2 88.1)">100R 1% 1/10W</text>
<text x="203.3" y="88.1" transform="rotate(-90 203.3 88.1)">100R 1% 1/10W</text>
<text x="208.4" y="88.1" transform="rotate(-90 208.4 88.1)">100R 1% 1/10W</text>
<text x="213.5" y="88.1" transform="rotate(-90 213.5 88.1)">100R 1% 1/10W</text>
<text x="223.7" y="88.1" transform="rotate(-90 223.7 88.1)">100R 1% 1/10W</text>
<text x="228.7" y="88.1" transform="rotate(-90 228.7 88.1)">100R 1% 1/10W</text>
<text x="233.8" y="88.1" transform="rotate(-90 233.8 88.1)">100R 1% 1/10W</text>
<text x="244" y="88.1" transform="rotate(-90 244 88.1)">100R 1% 1/10W</text>
<text x="249.1" y="88.1" transform="rotate(-90 249.1 88.1)">100R 1% 1/10W</text>
<text x="254.1" y="88.1" transform="rotate(-90 254.1 88.1)">100R 1% 1/10WR56</text>
<text x="264.3" y="88.1" transform="rotate(-90 264.3 88.1)">100R 1% 1/10W</text>
<text x="269.4" y="88.1" transform="rotate(-90 269.4 88.1)">100R 1% 1/10W R58</text>
<text x="274.5" y="88.1" transform="rotate(-90 274.5 88.1)">100R 1% 1/10W R66</text>
<text x="305.7" y="94.1" transform="rotate(-90 305.7 94.1)">NOP</text>
<text x="313.3" y="94.1" transform="rotate(-90 313.3 94.1)">NOP</text>
<text x="320.9" y="94.1" transform="rotate(-90 320.9 94.1)">NOP</text>
<text x="328.6" y="94.1" transform="rotate(-90 328.6 94.1)">NOP</text>
<text x="365.9" y="94.1" transform="rotate(-90 365.9 94.1)">S5</text>
<text x="381.1" y="94.1" transform="rotate(-90 381.1 94.1)">S6</text>
<text x="37.1" y="111.8">V_LED</text>
<text x="306.1" y="113.6" transform="rotate(-90 306.1 113.6)">R41</text>
<text x="313.7" y="113.6" transform="rotate(-90 313.7 113.6)">R43</text>
<text x="321.3" y="113.6" transform="rotate(-90 321.3 113.6)">R44</text>
<text x="328.9" y="113.6" transform="rotate(-90 328.9 113.6)">R45</text>
<text x="364.7" y="119.4">BTN_STOP</text>
<text x="238" y="123.4">Q33</text>
<text x="260.9" y="123.4">Q34</text>
<text x="283.7" y="123.4">Q35</text>
<text x="364.7" y="121.9">BTN_PAIR</text>
<text x="364.7" y="124.5">BTN_RESET</text>
<text x="364.7" y="127">BTN_SET</text>
<text x="56" y="136.3" transform="rotate(-90 56 136.3)">100R 1% 1/10W</text>
<text x="78.6" y="136.6" transform="rotate(-90 78.6 136.6)">100R 1% 1/10W</text>
<text x="102" y="136.3" transform="rotate(-90 102 136.3)">100R 1% 1/10W</text>
<text x="124.6" y="136.3" transform="rotate(-90 124.6 136.3)">100R 1% 1/10W</text>
<text x="147.5" y="135.8" transform="rotate(-90 147.5 135.8)">100R 1% 1/10W</text>
<text x="170.3" y="136.3" transform="rotate(-90 170.3 136.3)">100R 1% 1/10W</text>
<text x="193.2" y="136.9" transform="rotate(-90 193.2 136.9)">100R 1% 1/10W</text>
<text x="216.4" y="134.2">DMN6140L-13</text>
<text x="239.8" y="134.2">DMN6140L-13</text>
<text x="262.4" y="133.7">DMN6140L-13</text>
<text x="66.4" y="148.5" transform="rotate(-90 66.4 148.5)">Blue</text>
<text x="89.3" y="148.5" transform="rotate(-90 89.3 148.5)">Blue</text>
<text x="112.2" y="148.5" transform="rotate(-90 112.2 148.5)">Blue</text>
<text x="135" y="148.5" transform="rotate(-90 135 148.5)">Blue</text>
<text x="157.9" y="148.5" transform="rotate(-90 157.9 148.5)">Blue</text>
<text x="180.7" y="148.5" transform="rotate(-90 180.7 148.5)">Blue</text>
<text x="203.6" y="148.5" transform="rotate(-90 203.6 148.5)">Blue</text>
<text x="260.9" y="156.5">Q23</text>
<text x="239.5" y="167.8">DMN6140L-13</text>
<text x="264.8" y="167.6">MOTOR_DET_EN</text>
<text x="369.8" y="172.7">V_LED</text>
<text x="41.1" y="175.1">BSS123WQ-7-F</text>
<text x="64" y="174.6">BSS123WQ-7-F</text>
<text x="86.9" y="174.9">BSS123WQ-7-F</text>
<text x="109.7" y="174.9">BSS123WQ-7-F</text>
<text x="132.6" y="174.9">BSS123WQ-7-F</text>
<text x="155.4" y="174.9">BSS123WQ-7-F</text>
<text x="178.3" y="174.9">BSS123WQ-7-F</text>
<text x="263.1" y="177.8">V_BAT</text>
<text x="63.5" y="186.8">BSS123WQ-7-F</text>
<text x="178.3" y="186.8">BSS123WQ-7-F</text>
<text x="217.6" y="194" transform="rotate(-90 217.6 194)">CLR_R</text>
<text x="222.6" y="194.1" transform="rotate(-90 222.6 194.1)">CLR_G</text>
<text x="227.7" y="194" transform="rotate(-90 227.7 194)">CLR_B</text>
<text x="280.4" y="208.3">COMPANY:</text>
<text x="44.6" y="221.6" transform="rotate(-90 44.6 221.6)">LED_UP</text>
<text x="57" y="221.9" transform="rotate(-90 57 221.9)">LED_DOWN</text>
<text x="90.1" y="221.7" transform="rotate(-90 90.1 221.7)">LED_POS1</text>
<text x="112.9" y="221.7" transform="rotate(-90 112.9 221.7)">LED_POS2</text>
<text x="135.8" y="221.7" transform="rotate(-90 135.8 221.7)">LED_POS3</text>
<text x="158.6" y="221.7" transform="rotate(-90 158.6 221.7)">LED_POS4</text>
<text x="171.3" y="221.2" transform="rotate(-90 171.3 221.2)">LED_POS5</text>
<text x="280.4" y="221">TITLE:</text>
<text x="67.2" y="222.1" transform="rotate(-90 67.2 222.1)">PWM_ARROW</text>
<text x="216.9" y="229.9">DRAWN:</text>
<text x="255" y="229.9">DATED:</text>
<text x="216.9" y="240">CHECKED:</text>
<text x="255" y="240">DATED:</text>
<text x="290.8" y="241.3">CODE:</text>
<text x="315" y="241.3">SIZE:</text>
<text x="351.8" y="241.3">DRAWING NO:</text>
<text x="396.2" y="241.3">REV:</text>
<text x="216.9" y="250.2">QUALITY CONTROL:</text>
<text x="255" y="250.2">DATED:</text>
<text x="216.9" y="260.3">RELEASED:</text>
<text x="255" y="260.3">DATED:</text>
<text x="280.7" y="264.2">SCALE:</text>
<text x="361.9" y="264.2">SHEET:</text>
<text x="372" y="264.2">OF</text>
</g>
<g font-size="2.3">
<text x="48" y="47.2" transform="rotate(-90 48 47.2)">4</text>
<text x="68.3" y="47.2" transform="rotate(-90 68.3 47.2)">4</text>
<text x="88.6" y="47.2" transform="rotate(-90 88.6 47.2)">4</text>
<text x="109" y="47.2" transform="rotate(-90 109 47.2)">4</text>
<text x="129.3" y="47.2" transform="rotate(-90 129.3 47.2)">4</text>
<text x="149.6" y="47.2" transform="rotate(-90 149.6 47.2)">4</text>
<text x="169.9" y="47.2" transform="rotate(-90 169.9 47.2)">4</text>
<text x="190.2" y="47.2" transform="rotate(-90 190.2 47.2)">4</text>
<text x="210.6" y="47.2" transform="rotate(-90 210.6 47.2)">4</text>
<text x="230.9" y="47.2" transform="rotate(-90 230.9 47.2)">4</text>
<text x="251.2" y="47.2" transform="rotate(-90 251.2 47.2)">4</text>
<text x="271.5" y="47.2" transform="rotate(-90 271.5 47.2)">4</text>
<text x="48.8" y="51" transform="rotate(-90 48.8 51)">+</text>
<text x="69.1" y="51" transform="rotate(-90 69.1 51)">+</text>
<text x="89.5" y="51" transform="rotate(-90 89.5 51)">+</text>
<text x="109.8" y="51" transform="rotate(-90 109.8 51)">+</text>
<text x="130.1" y="51" transform="rotate(-90 130.1 51)">+</text>
<text x="150.4" y="51" transform="rotate(-90 150.4 51)">+</text>
<text x="170.7" y="51" transform="rotate(-90 170.7 51)">+</text>
<text x="191.1" y="51" transform="rotate(-90 191.1 51)">+</text>
<text x="211.4" y="51" transform="rotate(-90 211.4 51)">+</text>
<text x="231.7" y="51" transform="rotate(-90 231.7 51)">+</text>
<text x="252" y="51" transform="rotate(-90 252 51)">+</text>
<text x="272.3" y="51" transform="rotate(-90 272.3 51)">+</text>
<text x="27.9" y="57.3" transform="rotate(-90 27.9 57.3)">U2</text>
<text x="43.7" y="59.9" transform="rotate(-90 43.7 59.9)">R</text>
<text x="48.8" y="59.9" transform="rotate(-90 48.8 59.9)">G U3</text>
<text x="53.9" y="59.9" transform="rotate(-90 53.9 59.9)">B</text>
<text x="64.1" y="59.9" transform="rotate(-90 64.1 59.9)">R</text>
<text x="69.1" y="59.9" transform="rotate(-90 69.1 59.9)">G U5</text>
<text x="74.2" y="59.9" transform="rotate(-90 74.2 59.9)">B</text>
<text x="84.4" y="59.9" transform="rotate(-90 84.4 59.9)">R</text>
<text x="89.5" y="59.9" transform="rotate(-90 89.5 59.9)">G U7</text>
<text x="94.5" y="59.9" transform="rotate(-90 94.5 59.9)">B</text>
<text x="104.7" y="59.9" transform="rotate(-90 104.7 59.9)">R</text>
<text x="109.8" y="59.9" transform="rotate(-90 109.8 59.9)">G U8</text>
<text x="114.9" y="59.9" transform="rotate(-90 114.9 59.9)">B</text>
<text x="125" y="59.9" transform="rotate(-90 125 59.9)">R</text>
<text x="130.1" y="59.9" transform="rotate(-90 130.1 59.9)">G U9</text>
<text x="135.2" y="59.9" transform="rotate(-90 135.2 59.9)">B</text>
<text x="145.3" y="59.9" transform="rotate(-90 145.3 59.9)">R</text>
<text x="150.4" y="59.9" transform="rotate(-90 150.4 59.9)">GU10</text>
<text x="155.5" y="59.9" transform="rotate(-90 155.5 59.9)">B</text>
<text x="165.7" y="59.9" transform="rotate(-90 165.7 59.9)">R</text>
<text x="170.7" y="59.9" transform="rotate(-90 170.7 59.9)">GU11</text>
<text x="175.8" y="59.9" transform="rotate(-90 175.8 59.9)">B</text>
<text x="186" y="59.9" transform="rotate(-90 186 59.9)">R</text>
<text x="191.1" y="59.9" transform="rotate(-90 191.1 59.9)">GU12</text>
<text x="196.1" y="59.9" transform="rotate(-90 196.1 59.9)">B</text>
<text x="206.3" y="59.9" transform="rotate(-90 206.3 59.9)">R</text>
<text x="211.4" y="59.9" transform="rotate(-90 211.4 59.9)">GU13</text>
<text x="216.5" y="59.9" transform="rotate(-90 216.5 59.9)">B</text>
<text x="226.6" y="59.9" transform="rotate(-90 226.6 59.9)">R</text>
<text x="231.7" y="59.9" transform="rotate(-90 231.7 59.9)">GU14</text>
<text x="236.8" y="59.9" transform="rotate(-90 236.8 59.9)">B</text>
<text x="246.9" y="59.9" transform="rotate(-90 246.9 59.9)">R</text>
<text x="252" y="59.9" transform="rotate(-90 252 59.9)">GU15</text>
<text x="257.1" y="59.9" transform="rotate(-90 257.1 59.9)">B</text>
<text x="267.3" y="59.9" transform="rotate(-90 267.3 59.9)">R</text>
<text x="272.3" y="59.9" transform="rotate(-90 272.3 59.9)">G</text>
<text x="277.4" y="59.9" transform="rotate(-90 277.4 59.9)">B</text>
<text x="32.1" y="64.8" transform="rotate(-90 32.1 64.8)">EAST1616RGBA6</text>
<text x="42.9" y="63.2" transform="rotate(-90 42.9 63.2)">1</text>
<text x="48" y="63.2" transform="rotate(-90 48 63.2)">2</text>
<text x="52.4" y="64.8" transform="rotate(-90 52.4 64.8)">EAST1616RGBA6</text>
<text x="53.1" y="63.2" transform="rotate(-90 53.1 63.2)">3</text>
<text x="63.2" y="63.2" transform="rotate(-90 63.2 63.2)">1</text>
<text x="68.3" y="63.2" transform="rotate(-90 68.3 63.2)">2</text>
<text x="72.7" y="64.8" transform="rotate(-90 72.7 64.8)">EAST1616RGBA6</text>
<text x="73.4" y="63.2" transform="rotate(-90 73.4 63.2)">3</text>
<text x="83.6" y="63.2" transform="rotate(-90 83.6 63.2)">1</text>
<text x="88.6" y="63.2" transform="rotate(-90 88.6 63.2)">2</text>
<text x="93.1" y="64.8" transform="rotate(-90 93.1 64.8)">EAST1616RGBA6</text>
<text x="93.7" y="63.2" transform="rotate(-90 93.7 63.2)">3</text>
<text x="103.9" y="63.2" transform="rotate(-90 103.9 63.2)">1</text>
<text x="109" y="63.2" transform="rotate(-90 109 63.2)">2</text>
<text x="113.4" y="64.8" transform="rotate(-90 113.4 64.8)">EAST1616RGBA6</text>
<text x="114" y="63.2" transform="rotate(-90 114 63.2)">3</text>
<text x="124.2" y="63.2" transform="rotate(-90 124.2 63.2)">1</text>
<text x="129.3" y="63.2" transform="rotate(-90 129.3 63.2)">2</text>
<text x="133.7" y="64.8" transform="rotate(-90 133.7 64.8)">EAST1616RGBA6</text>
<text x="134.4" y="63.2" transform="rotate(-90 134.4 63.2)">3</text>
<text x="144.5" y="63.2" transform="rotate(-90 144.5 63.2)">1</text>
<text x="149.6" y="63.2" transform="rotate(-90 149.6 63.2)">2</text>
<text x="154" y="64.8" transform="rotate(-90 154 64.8)">EAST1616RGBA6</text>
<text x="154.7" y="63.2" transform="rotate(-90 154.7 63.2)">3</text>
<text x="164.8" y="63.2" transform="rotate(-90 164.8 63.2)">1</text>
<text x="169.9" y="63.2" transform="rotate(-90 169.9 63.2)">2</text>
<text x="174.3" y="64.8" transform="rotate(-90 174.3 64.8)">EAST1616RGBA6</text>
<text x="175" y="63.2" transform="rotate(-90 175 63.2)">3</text>
<text x="185.2" y="63.2" transform="rotate(-90 185.2 63.2)">1</text>
<text x="190.2" y="63.2" transform="rotate(-90 190.2 63.2)">2</text>
<text x="194.7" y="64.8" transform="rotate(-90 194.7 64.8)">EAST1616RGBA6</text>
<text x="195.3" y="63.2" transform="rotate(-90 195.3 63.2)">3</text>
<text x="205.5" y="63.2" transform="rotate(-90 205.5 63.2)">1</text>
<text x="210.6" y="63.2" transform="rotate(-90 210.6 63.2)">2</text>
<text x="215" y="64.8" transform="rotate(-90 215 64.8)">EAST1616RGBA6</text>
<text x="215.6" y="63.2" transform="rotate(-90 215.6 63.2)">3</text>
<text x="225.8" y="63.2" transform="rotate(-90 225.8 63.2)">1</text>
<text x="230.9" y="63.2" transform="rotate(-90 230.9 63.2)">2</text>
<text x="235.3" y="64.8" transform="rotate(-90 235.3 64.8)">EAST1616RGBA6</text>
<text x="236" y="63.2" transform="rotate(-90 236 63.2)">3</text>
<text x="246.1" y="63.2" transform="rotate(-90 246.1 63.2)">1</text>
<text x="251.2" y="63.2" transform="rotate(-90 251.2 63.2)">2</text>
<text x="255.6" y="64.8" transform="rotate(-90 255.6 64.8)">EAST1616RGBA6</text>
<text x="256.3" y="63.2" transform="rotate(-90 256.3 63.2)">3</text>
<text x="266.4" y="63.2" transform="rotate(-90 266.4 63.2)">1</text>
<text x="271.5" y="63.2" transform="rotate(-90 271.5 63.2)">2</text>
<text x="276.6" y="63.2" transform="rotate(-90 276.6 63.2)">3</text>
<text x="45.2" y="68.2" transform="rotate(-90 45.2 68.2)">R9</text>
<text x="50.3" y="68.6" transform="rotate(-90 50.3 68.6)">R10</text>
<text x="55.4" y="68.6" transform="rotate(-90 55.4 68.6)">R11</text>
<text x="65.5" y="68.8" transform="rotate(-90 65.5 68.8)">R12</text>
<text x="70.4" y="68.8" transform="rotate(-90 70.4 68.8)">R13</text>
<text x="75.7" y="68.8" transform="rotate(-90 75.7 68.8)">R14</text>
<text x="85.9" y="68.8" transform="rotate(-90 85.9 68.8)">R15</text>
<text x="90.9" y="68.8" transform="rotate(-90 90.9 68.8)">R16</text>
<text x="96" y="68.8" transform="rotate(-90 96 68.8)">R17</text>
<text x="106.2" y="68.8" transform="rotate(-90 106.2 68.8)">R18</text>
<text x="111.3" y="68.6" transform="rotate(-90 111.3 68.6)">R19</text>
<text x="116.3" y="68.6" transform="rotate(-90 116.3 68.6)">R25</text>
<text x="126.5" y="68.6" transform="rotate(-90 126.5 68.6)">R26</text>
<text x="131.6" y="68.6" transform="rotate(-90 131.6 68.6)">R27</text>
<text x="136.7" y="68.6" transform="rotate(-90 136.7 68.6)">R28</text>
<text x="146.8" y="68.8" transform="rotate(-90 146.8 68.8)">R29</text>
<text x="151.9" y="68.8" transform="rotate(-90 151.9 68.8)">R32</text>
<text x="157" y="68.8" transform="rotate(-90 157 68.8)">R33</text>
<text x="167.1" y="69.1" transform="rotate(-90 167.1 69.1)">R34</text>
<text x="172.2" y="68.8" transform="rotate(-90 172.2 68.8)">R35</text>
<text x="177.3" y="68.8" transform="rotate(-90 177.3 68.8)">R36</text>
<text x="187.5" y="69.1" transform="rotate(-90 187.5 69.1)">R46</text>
<text x="192.5" y="69.1" transform="rotate(-90 192.5 69.1)">R47</text>
<text x="197.6" y="69.1" transform="rotate(-90 197.6 69.1)">R48</text>
<text x="207.8" y="69.1" transform="rotate(-90 207.8 69.1)">R49</text>
<text x="212.9" y="69.1" transform="rotate(-90 212.9 69.1)">R50</text>
<text x="217.9" y="68.8" transform="rotate(-90 217.9 68.8)">R51</text>
<text x="228.1" y="69.1" transform="rotate(-90 228.1 69.1)">R52</text>
<text x="233.2" y="69.1" transform="rotate(-90 233.2 69.1)">R53</text>
<text x="238.3" y="68.8" transform="rotate(-90 238.3 68.8)">R54</text>
<text x="248.4" y="69.6" transform="rotate(-90 248.4 69.6)">R55</text>
<text x="258.8" y="69.3" transform="rotate(-90 258.8 69.3)">R57</text>
<text x="279.1" y="69.1" transform="rotate(-90 279.1 69.1)">R67</text>
<text x="61" y="121.4" transform="rotate(-90 61 121.4)">R30</text>
<text x="83.8" y="121.4" transform="rotate(-90 83.8 121.4)">R24</text>
<text x="106.7" y="121.4" transform="rotate(-90 106.7 121.4)">R23</text>
<text x="129.5" y="121.4" transform="rotate(-90 129.5 121.4)">R22</text>
<text x="152.4" y="121.4" transform="rotate(-90 152.4 121.4)">R21</text>
<text x="175.3" y="121.4" transform="rotate(-90 175.3 121.4)">R20</text>
<text x="198.1" y="121.4" transform="rotate(-90 198.1 121.4)">R31</text>
<text x="362.4" y="135.9">J6</text>
<text x="53.3" y="143.7" transform="rotate(-90 53.3 143.7)">D6</text>
<text x="76.2" y="143.7" transform="rotate(-90 76.2 143.7)">D4</text>
<text x="99.1" y="143.7" transform="rotate(-90 99.1 143.7)">D5</text>
<text x="121.9" y="143.7" transform="rotate(-90 121.9 143.7)">D3</text>
<text x="144.8" y="143.7" transform="rotate(-90 144.8 143.7)">D2</text>
<text x="167.6" y="143.7" transform="rotate(-90 167.6 143.7)">D1</text>
<text x="190.5" y="143.7" transform="rotate(-90 190.5 143.7)">D7</text>
<text x="347.9" y="142.3">STOP</text>
<text x="358.4" y="139.4">1</text>
<text x="358.4" y="142">2</text>
<text x="361.7" y="140.3">1</text>
<text x="361.7" y="142.8">2</text>
<text x="347.9" y="147.4">RESET</text>
<text x="347.9" y="144.9">PAIR</text>
<text x="350.4" y="150">SET</text>
<text x="358.4" y="144.5">3</text>
<text x="358.4" y="147.1">4</text>
<text x="358.4" y="149.6">5</text>
<text x="361.7" y="145.3">3</text>
<text x="361.7" y="147.9">4</text>
<text x="358.4" y="152.1">6</text>
<text x="358.4" y="154.7">7</text>
<text x="361.7" y="150.4">5</text>
<text x="361.7" y="153">6</text>
<text x="361.7" y="155.5">7</text>
<text x="62.7" y="164.1">Q24</text>
<text x="85.6" y="164.1">Q25</text>
<text x="108.5" y="164.1">Q26</text>
<text x="131.3" y="164.1">Q27</text>
<text x="154.2" y="164.1">Q28</text>
<text x="177" y="164.1">Q29</text>
<text x="199.9" y="164.1">Q30</text>
<text x="302.5" y="167.4">6</text>
<text x="312.9" y="163.6">U16</text>
<text x="326.1" y="167.4">1</text>
<text x="302.5" y="172.5">5</text>
<text x="305.8" y="173.3">NC</text>
<text x="305.8" y="168.2">EN</text>
<text x="319.4" y="168.2">GND</text>
<text x="320.2" y="173.3">ADJ</text>
<text x="326.1" y="172.5">2</text>
<text x="302.5" y="177.5">4</text>
<text x="305.8" y="178.4">VIN</text>
<text x="316" y="179.3" transform="rotate(-90 316 179.3)">PAD</text>
<text x="319.5" y="178.4">OUT</text>
<text x="326.1" y="177.5">3</text>
<text x="281.2" y="181.9">C6</text>
<text x="316.8" y="182.6" transform="rotate(-90 316.8 182.6)">7</text>
<text x="337.1" y="181.9">C7</text>
<text x="356.1" y="182.6">C8</text>
<text x="242.7" y="187.1" transform="rotate(-90 242.7 187.1)">PWM_RING</text>
<text x="271.8" y="189.3">0.1uF 25V X7R</text>
<text x="327.7" y="189.3">0.1uF 25V X7R</text>
<text x="63.5" y="192">Q31</text>
<text x="177.5" y="197.9">Q32</text>
<text x="181.7" y="222" transform="rotate(-90 181.7 222)">PWM_POS</text>
</g>
<g font-size="1.9">
<text x="352.7" y="87.1" transform="rotate(-90 352.7 87.1)">2</text>
<text x="357.8" y="87.1" transform="rotate(-90 357.8 87.1)">1</text>
<text x="367.9" y="87.1" transform="rotate(-90 367.9 87.1)">2</text>
<text x="373" y="87.1" transform="rotate(-90 373 87.1)">1</text>
<text x="352.6" y="99.1" transform="rotate(-90 352.6 99.1)">4</text>
<text x="357.6" y="99.1" transform="rotate(-90 357.6 99.1)">3</text>
<text x="367.8" y="99.1" transform="rotate(-90 367.8 99.1)">4</text>
<text x="372.9" y="99.1" transform="rotate(-90 372.9 99.1)">3</text>
</g>
</svg>
